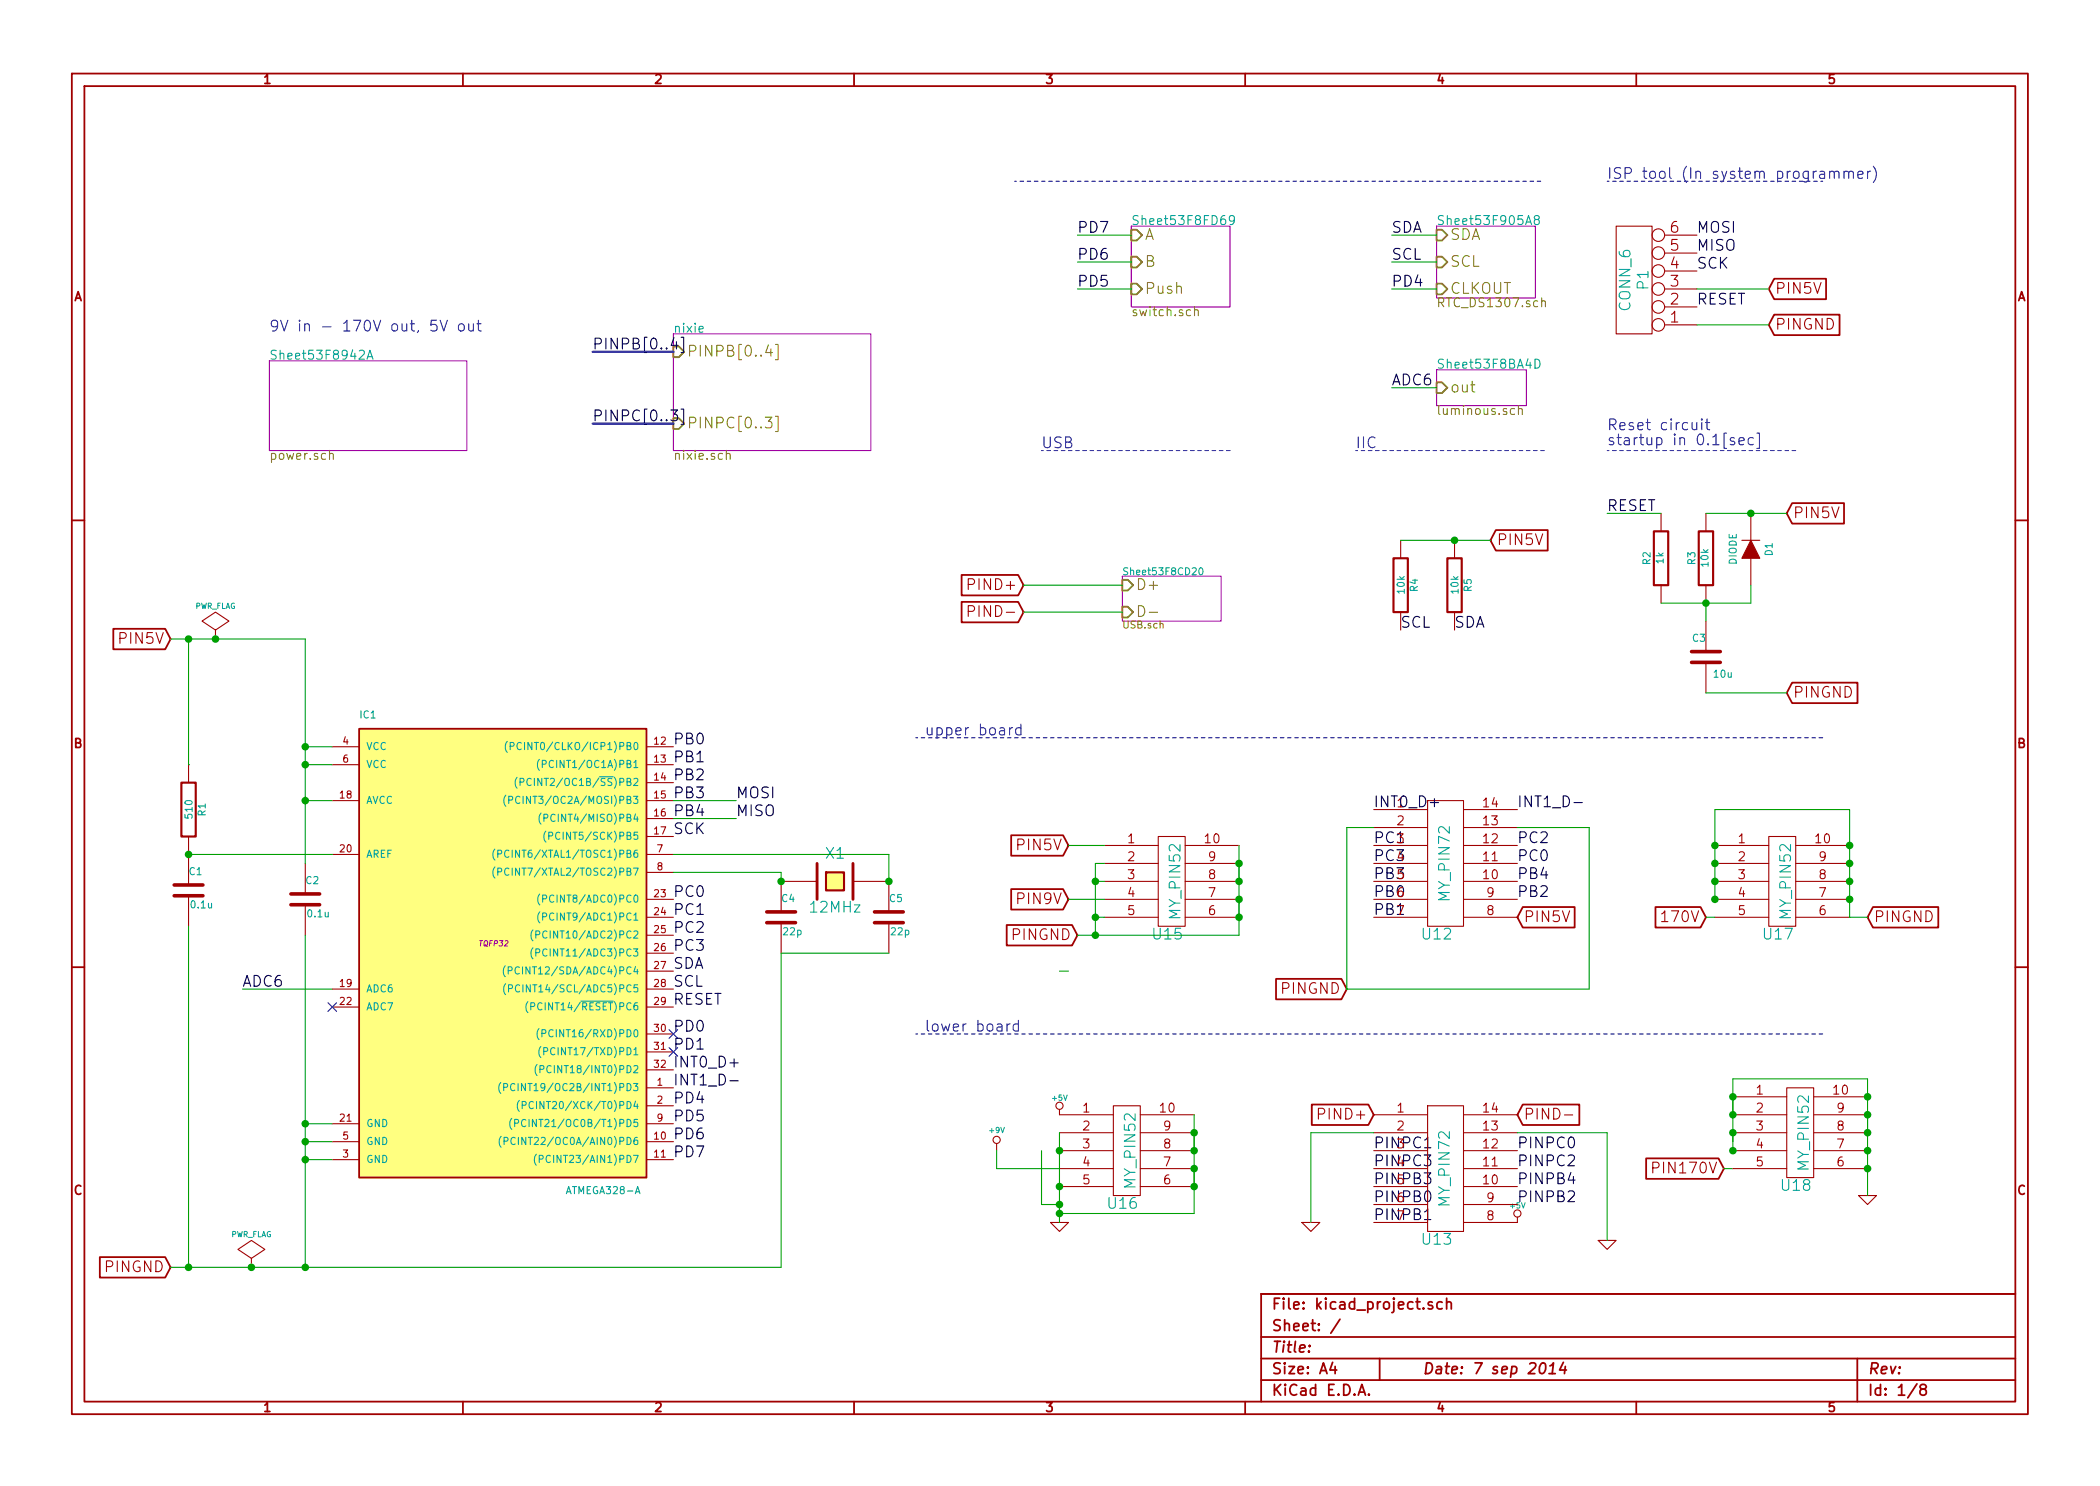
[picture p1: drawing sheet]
<svg xmlns="http://www.w3.org/2000/svg" width="297mm" height="210mm" viewBox="0 0 297 210" stroke-linecap="round" stroke-linejoin="round" font-family="sans-serif">
<g fill="none" stroke="#a00000" stroke-width=".25">
<path d="M10.2 10.4h276.6v189.7h-276.6zM11.9 12.2h273.2v186.1h-273.2zM65.5 10.4v1.8M120.8 10.4v1.8M176.1 10.4v1.8M231.4 10.4v1.8M251 39.4h7.3v2.9h-7.3l-.8-1.4zM251 44.5h9.2v2.9h-9.2l-.8-1.4zM10.2 73.6h1.7M211.6 75h7.3v2.9h-7.3l-.8-1.5zM253.5 71.2h7.3v2.9h-7.3l-.8-1.5zM285.1 73.6h1.7"/>
<path d="M16 89h7.4l.7 1.4-.7 1.5h-7.4zM136 85.2h8l.8 1.4-.8 1.5h-8zM136 81.4h8l.8 1.4-.8 1.4h-8zM253.5 96.6h9.2v2.9h-9.2l-.8-1.5zM50.8 103.1h40.6v63.5h-40.6zM143 118.2h7.4l.7 1.4-.7 1.5h-7.4zM10.2 136.8h1.7M142.4 130.9h9.2l.8 1.4-.8 1.5h-9.2zM143 125.8h7.4l.7 1.4-.7 1.5h-7.4zM180.5 138.5h9.2l.8 1.4-.8 1.5h-9.2zM215.4 128.3h7.3v2.9h-7.3l-.8-1.4zM234.2 128.3h6.3l.8 1.5-.8 1.4h-6.3z"/>
<path d="M264.9 128.3h9.3v2.9h-9.3l-.7-1.4zM285.1 136.8h1.7M185.5 156.3h8l.8 1.4-.8 1.5h-8zM215.4 156.3h8v2.9h-8l-.8-1.5zM14.1 177.9h9.3l.7 1.4-.7 1.5h-9.3zM232.8 163.9h10.3l.7 1.4-.7 1.5h-10.3zM65.5 198.3v1.8M120.8 198.3v1.8M176.1 198.3v1.8M178.4 189.2h106.7M178.4 195.3h106.7M178.4 192.2h106.7"/>
<path d="M185.2 190.4h.1l-.1 .1v-.1v.1M188.5 192.8l-.4 1h1M188.8 193.3v1.1M189.5 186.7l-1.3 1.9M192.1 197.4l.5-1.5 .5 1.5M192.3 197h.7M193.6 197.3h.1l-.1 .1-.1-.1h.1v.1M195.1 192.2v3.1M202.6 184.3l-.4-.1-.2 .2 .1 .2 .5 .2 .1 .1-.1 .2-.1 .1-.5-.1M204 184.3a.48 .48 0 0 0-.7 0v.6a.48 .48 0 0 0 .7 .2M204.6 184.3a.38 .38 0 0 1 .7 .1v.8M204.6 183.7v1.5"/>
<path d="M218 193a.35 .35 0 0 1 .4-.2 .35 .35 0 0 1 .2 .3 .87 .87 0 0 1-.6 1.3l-.1-.1a1.14 1.14 0 0 1 .1-1.3zM219.1 194.4h.9M219.2 193.3l.5-.5-.1 1.6M221.1 192.8l-.5 1h1M221.4 193.3l-.1 1.1M231.4 198.3v1.8M262.7 192.2v6.1M271.1 195.8l-1.3 2M271.9 196.5l-.3-.2 .1-.3a.48 .48 0 0 1 .7 0l.1 .3a.47 .47 0 0 1-.6 .2l-.3 .3v.3a.48 .48 0 0 0 .4 .3 .48 .48 0 0 0 .5-.3v-.3l-.3-.3M285.1 183.1h-106.7v15.2"/>
</g>
<path d="M160 32h14v11.4h-14zM203.2 32h14v10.2h-14zM38.1 51h27.9v12.7h-27.9zM95.2 47.2h28v16.5h-28zM203.2 52.3h12.7v5.1h-12.7zM158.7 81.5h14v6.4h-14z" fill="none" stroke="#a000a0" stroke-width=".15"/>
<g fill="none" stroke="#00a0a0" stroke-width=".15">
<path d="M174.6 31.1l-.2 .2-.4-.1-.1-.1 .1-.5 .4-.1 .1 .1a1.1 1.1 0 0 1-.1 1.1l-.4 .1M215.8 31.8l.4-1.3 .4 1.3M217.2 31.1l-.1-.2v-.3l.1-.1h.3l.2 .1v.3l-.6 .2-.1 .2v.2l.2 .3h.3l.2-.3v-.3l-.2-.1M50.8 49.7l.2-.2h.3l.2 .2v.2v.2l-.8 .7h.8M51.9 50.8l.4-1.3 .5 1.3M52 50.5h.6M98.9 46.6l.6-.1-.1-.3h-.3l-.2 .1v.7h.5M217.1 50.8a.66 .66 0 0 1 .7 .5 .66 .66 0 0 1-.4 .8h-.3zM169.7 80.4l.1-.1a.53 .53 0 0 1 .4 .5 .53 .53 0 0 1-.4 .5l-.1-.1-.1-.3zM71.6 112.5a1.2 1.2 0 0 0 0 1.6M71.8 104.9a1.2 1.2 0 0 0 0 1.5M72 113.2h.4l.1-.2-.1-.3h-.4v1"/>
<path d="M72.2 105.6l.4-.1 .1-.1-.1-.3-.4-.1v1.1M73.2 110a1.2 1.2 0 0 0 0 1.5M73.5 112.8a.4 .4 0 0 0-.5 0 .4 .4 0 0 0-.1 .5 .37 .37 0 0 0 .2 .3 .37 .37 0 0 0 .4 0M73.6 110.7l.4-.1 .1-.1-.1-.3-.4-.1v1M73.7 105.2a.4 .4 0 0 0-.5-.1 .4 .4 0 0 0-.1 .5 .37 .37 0 0 0 .2 .4 .37 .37 0 0 0 .4 0M75.1 110.2a.4 .4 0 0 0-.5 0 .4 .4 0 0 0-.1 .5 .37 .37 0 0 0 .2 .4 .37 .37 0 0 0 .4-.1M76.3 107.4a1.2 1.2 0 0 0 0 1.6M76.5 115.1a1.2 1.2 0 0 0 0 1.5M76.7 108.1h.5l.1-.2-.1-.3h-.5v1M76.9 115.7h.5l.1-.1-.1-.3-.5-.1v1M77.2 117.6a1.2 1.2 0 0 0 0 1.5M77.6 118.3l.5-.1 .1-.1-.1-.3-.5-.1v1.1"/>
<path d="M70 120.1a1.2 1.2 0 0 0 0 1.6M70 122.7a1.2 1.2 0 0 0 0 1.5M70.4 120.8h.5l.1-.2-.1-.3h-.5v1M70.4 123.4l.5-.1 .1-.1-.1-.3-.5-.1v1M71.5 136.6a1.2 1.2 0 0 0 0 1.6M71.5 139.2a1.2 1.2 0 0 0 0 1.5M71.9 137.3h.5v-.1v-.4h-.5v1M71.9 139.9l.5-.1 .1-.1-.1-.3-.5-.1v1.1M73.5 136.9a.4 .4 0 0 0-.5 0 .4 .4 0 0 0-.2 .5 .37 .37 0 0 0 .2 .4 .37 .37 0 0 0 .5-.1M73.5 139.4a.4 .4 0 0 0-.5 0 .4 .4 0 0 0-.1 .5 .37 .37 0 0 0 .2 .4 .37 .37 0 0 0 .4 0M75.4 131.6a1.2 1.2 0 0 0 0 1.5M75.4 134.1a1.2 1.2 0 0 0 0 1.6"/>
<path d="M75.8 132.3l.5-.1 .1-.1-.1-.3-.5-.1v1M75.8 134.8l.5-.1 .1-.1-.1-.3h-.5v1M76.4 126.5a1.2 1.2 0 0 0 0 1.5M76.4 129a1.2 1.2 0 0 0 0 1.6M76.8 127.2l.4-.1 .1-.1-.1-.3-.4-.1v1.1M76.8 129.7h.4l.1-.2-.1-.3h-.4v1M70.8 153.2a1.2 1.2 0 0 0 0 1.5M71.2 153.8h.5l.1-.1-.1-.3-.5-.1v1M72.4 158.2a1.2 1.2 0 0 0 0 1.6M72.8 158.9h.5l.1-.2-.1-.3h-.5v1M72.8 153.4a.4 .4 0 0 0-.5 0 .4 .4 0 0 0-.1 .5 .37 .37 0 0 0 .2 .4 .37 .37 0 0 0 .4-.1M73.5 155.7a1.2 1.2 0 0 0 0 1.5"/>
<path d="M73.9 156.4l.4-.1 .1-.1-.1-.3-.4-.1v1.1M74.4 158.5a.4 .4 0 0 0-.5 0 .4 .4 0 0 0-.1 .5 .37 .37 0 0 0 .1 .4 .37 .37 0 0 0 .5-.1M74.7 141.7a1.2 1.2 0 0 0 0 1.6M75.1 142.4h.5v-.2v-.3h-.5v1M75.4 156a.4 .4 0 0 0-.5-.1 .4 .4 0 0 0-.1 .5 .37 .37 0 0 0 .2 .4 .37 .37 0 0 0 .4 0M76 150.6a1.2 1.2 0 0 0 0 1.6M76.3 145.5a1.2 1.2 0 0 0 0 1.6M76.4 151.3h.5v-.2v-.3h-.5v1M76.5 148.1a1.2 1.2 0 0 0 0 1.5M76.7 146.2h.4l.1-.2-.1-.3h-.4v1M76.9 148.8l.5-.1 .1-.1-.1-.3-.5-.1v1M82.2 141.7h4.5"/>
<path d="M70.9 160.8a1.2 1.2 0 0 0 0 1.5M71.3 161.5l.5-.1 .1-.1-.1-.3-.5-.1v1M72.9 161a.4 .4 0 0 0-.5 0 .4 .4 0 0 0-.1 .5 .37 .37 0 0 0 .1 .4 .37 .37 0 0 0 .5-.1M75.9 163.3a1.2 1.2 0 0 0 0 1.6M76.3 164h.5v-.2v-.3h-.5v1"/>
</g>
<g fill="none" stroke="#808000" stroke-width=".15">
<path d="M108.3 59h.9l-.5 .6a.42 .42 0 0 1 .5 .3v.4l-.2 .2h-.5l-.2-.1M108.7 48.8l-.4 1.1h1M109 49.4v1M109.7 48.7h.4v2.2h-.4M109.7 58.9h.4v2.2h-.4M169 44v-.1a.31 .31 0 0 1 .5 .1v.7M169 43.4v1.3M214.2 57.9l-.3-.1-.3 .2 .1 .6h.5M214.8 57.9a.31 .31 0 0 1 .5 .1v.6M214.8 57.4v1.2M218.1 42.7v-.1a.31 .31 0 0 1 .5 .1v.7M218.1 42.1v1.3"/>
<path d="M46.6 64.3l.1-.1a.31 .31 0 0 1 .4 .1v.7M102.7 64.3l.1-.1a.31 .31 0 0 1 .5 .1v.7M102.7 63.7v1.3M161 85.7a.77 .77 0 0 1 .9 .8 .77 .77 0 0 1-.9 .7zM162.6 86.6h1.1M164.1 88.3a.23 .23 0 0 1 .4 .1v.5"/>
</g>
<path d="M160 32.5h.8l.7 .8-.7 .7h-.8zM160 36.3h.8l.7 .8-.7 .7h-.8zM203.2 32.5h.8l.7 .8-.7 .7h-.8zM203.2 36.3h.8l.7 .8-.7 .7h-.8zM95.2 49h.8l.8 .8-.8 .7h-.8zM95.2 59.2h.8l.8 .7-.8 .8h-.8zM160 40.1h.8l.7 .8-.7 .8h-.8zM203.2 54.1h.8l.7 .8-.7 .7h-.8zM203.2 40.1h.8l.7 .8-.7 .8h-.8zM158.7 82h.8l.8 .8-.8 .8h-.8zM158.7 85.8h.8l.8 .8-.8 .8h-.8z" fill="none" stroke="#808000" stroke-width=".25"/>
<g fill="#ffff80" stroke="#ffff80" stroke-width=".25">
<path d="M50.8 103.1h40.6v63.5h-40.6z"/>
<path d="M116.8 123.4h2.6v2.6h-2.6z"/>
</g>
<g fill="none" stroke="#a00000" stroke-width=".15">
<path d="M228.6 32h5.1v15.2h-5.1zM235.5 38.3h4.5M235.5 35.8h4.5M235.5 33.3h4.5M235.5 46h4.5M235.5 43.4h4.5M235.5 40.9h4.5M198.1 76.4v2.6M205.7 76.4v2.6M234.9 72.6v2.6M241.3 72.6v2.6M246.4 76.4h2.5"/>
<path d="M247.6 72.6v3.8M247.6 79v3.8M30.5 90.4h.1M30.5 89.1l1.9-1.2-1.9-1.3-1.9 1.3 1.9 1.2v1.3M137 86.5h.5a.42 .42 0 0 0 .4-.4 .42 .42 0 0 0-.4-.4h-.5v1.5M137 82.7h.5a.42 .42 0 0 0 .4-.4 .42 .42 0 0 0-.4-.4h-.5v1.5M234.9 82.8v2.5M241.3 82.8v2.5M241.3 87.9v4.3M241.3 93.7v4.3M26.7 108.2v2.5M26.7 118.4v6.8"/>
<path d="M47 105.7h3.8M47 108.2h3.8M47 113.3h3.8M91.4 105.7h3.8M91.4 108.2h3.8M91.4 110.7h3.8M91.4 113.3h3.8M91.4 115.8h3.8M91.4 118.4h3.8M156.2 119.6h7.6M163.8 118.4h3.8v12.7h-3.8zM167.6 119.6h7.7"/>
<path d="M194.3 119.6h7.6M194.3 114.5h7.6M194.3 117.1h7.6M201.9 113.3h5.1v17.8h-5.1zM207 119.6h7.6M207 114.5h7.6M207 117.1h7.6M242.6 119.6h7.6M250.2 118.4h3.8v12.7h-3.8zM254 119.6h7.6M26.7 126.7v4.4M43.2 122.2v4.3"/>
<path d="M43.2 128v4.3M47 120.9h3.8M47 139.9h3.8M91.4 120.9h3.8M91.4 123.4h3.8M91.4 127.2h3.8M91.4 129.8h3.8M91.4 132.3h3.8M91.4 134.9h3.8M91.4 137.4h3.8M91.4 139.9h3.8M110.5 130.6v4.3"/>
<path d="M115.6 124.7h-5.1v4.3M120.6 124.7h5.1v4.3M125.7 130.6v4.3M156.2 127.2h7.6M156.2 129.8h7.6M156.2 124.7h7.6M156.2 122.2h7.6M167.6 127.2h7.7M167.6 129.8h7.7M167.6 124.7h7.7M167.6 122.2h7.7M194.3 127.2h7.6"/>
<path d="M194.3 129.8h7.6M194.3 124.7h7.6M194.3 122.2h7.6M207 127.2h7.6M207 129.8h7.6M207 124.7h7.6M207 122.2h7.6M242.6 127.2h7.6M242.6 129.8h7.6M242.6 124.7h7.6M242.6 122.2h7.6M254 127.2h7.6"/>
<path d="M254 129.8h7.6M254 124.7h7.6M254 122.2h7.6M47 159h3.8M47 142.5h3.8M91.4 153.9h3.8M91.4 156.5h3.8M91.4 159h3.8M91.4 146.3h3.8M91.4 148.8h3.8M91.4 142.5h3.8M91.4 151.4h3.8"/>
<path d="M149.9 157v.7h7.6M157.5 156.5h3.8v12.7h-3.8zM161.3 157.7h7.6M186.5 157.6h.6a.42 .42 0 0 0 .3-.4 .42 .42 0 0 0-.3-.4h-.6v1.5M194.3 157.7h7.6M201.9 156.5h5.1v17.7h-5.1zM207 157.7h7.6M221.3 157.8h1.2M245.1 157.7h7.6M245.1 155.2h7.6M252.7 153.9h3.8v12.7h-3.8zM256.5 157.7h7.7"/>
<path d="M256.5 155.2h7.7M35.6 179.3h.1M35.6 178l1.9-1.2-1.9-1.3-1.9 1.3 1.9 1.2v1.3M47 164.1h3.8M47 161.5h3.8M91.4 164.1h3.8M91.4 161.5h3.8M141 161.8v1M148.6 173h2.5l-1.2 1.2zM149.9 160.3h7.6M149.9 162.8h7.6M149.9 165.3h7.6"/>
<path d="M149.9 167.9h7.6M161.3 160.3h7.6M161.3 162.8h7.6M161.3 165.3h7.6M161.3 167.9h7.6M184.1 173h2.6l-1.3 1.2zM194.3 160.3h7.6M194.3 162.8h7.6M194.3 165.3h7.6M194.3 167.9h7.6M194.3 170.4h7.6M194.3 173h7.6"/>
<path d="M207 160.3h7.6M207 162.8h7.6M207 165.3h7.6M207 167.9h7.6M207 170.4h7.6M214.6 172.2v.8h-7.6M226.1 175.5h2.5l-1.3 1.3zM233.8 165.2h.6a.42 .42 0 0 0 .3-.4 .42 .42 0 0 0-.3-.4h-.6v1.6M245.1 160.3h7.6M245.1 162.8h7.6M245.1 165.3h7.6M256.5 160.3h7.7"/>
<path d="M256.5 162.8h7.7M256.5 165.3h7.7M262.9 169.2h2.5l-1.2 1.2z"/>
<circle cx="234.6" cy="35.8" r=".89"/>
<circle cx="234.6" cy="33.3" r=".89"/>
<circle cx="234.6" cy="38.3" r=".89"/>
<circle cx="234.6" cy="43.4" r=".89"/>
<circle cx="234.6" cy="40.9" r=".89"/>
<circle cx="234.6" cy="46" r=".89"/>
<circle cx="149.9" cy="156.5" r=".51"/>
<circle cx="141" cy="161.3" r=".51"/>
<circle cx="214.6" cy="171.7" r=".51"/>
</g>
<path d="M197.1 79h2v7.6h-2zM204.7 79h2.1v7.6h-2.1zM233.9 75.2h2.1v7.6h-2.1zM240.3 75.2h2v7.6h-2zM25.7 110.7h2v7.7h-2zM116.8 123.4h2.6v2.6h-2.6z" fill="none" stroke="#a00000" stroke-width=".3"/>
<path d="M239.3 93.7h4M239.3 92.2h4M24.6 126.7h4.1M24.6 125.2h4.1M41.1 128h4.1M41.1 126.5h4.1M108.5 130.6h4M108.5 129h4M123.7 130.6h4.1M123.7 129h4.1" fill="none" stroke="#a00000" stroke-width=".51"/>
<path d="M46.4 141.9l1.2 1.2M47.6 141.9l-1.2 1.2M94.6 145.7l1.3 1.2M94.6 148.2l1.3 1.2M95.9 145.7l-1.3 1.2M95.9 148.2l-1.3 1.2" fill="none" stroke="#0000c0" stroke-width=".15"/>
<path d="M115.6 122.2v5M120.6 122.2v5" fill="none" stroke="#a00000" stroke-width=".41"/>
<path d="M247.6 76.4l1.3 2.6h-2.5z" fill="#a00000" stroke="#a00000" stroke-width=".15"/>
<path d="M94.9 58h.9l-.5 .6a.42 .42 0 0 1 .5 .3v.4l-.1 .2h-.6l-.2-.1M95.3 47.8l-.4 1.1h1M95.7 48.4v1M96.3 57.9h.4v2.1h-.4M96.3 47.7h.4v2.2h-.4M222.6 113.6h1.2M103.3 152.9h1.1M201.5 172.6h.9M201.5 162.4h.9" fill="none" stroke="#000" stroke-width=".15"/>
<g fill="none" stroke="#00f" stroke-width=".15">
<path d="M258.8 24.4a.38 .38 0 0 1 .7 .1v.7M258.8 24.2v1M259.5 24.5a.35 .35 0 0 1 .3-.3 .35 .35 0 0 1 .3 .3v.7M260.8 24.4a.38 .38 0 0 1 .7 .1v.7M260.8 24.2v1M261.5 24.5a.35 .35 0 0 1 .3-.3 .35 .35 0 0 1 .4 .3v.7M262.8 24.7l.7-.1-.1-.3-.4-.1-.2 .3 .1 .7h.1h.4M264.2 24.2v1M264.6 24.2l-.3 .1-.1 .2M265 23.5a1.75 1.75 0 0 1 0 2.3M61.7 45.3h-.7l-.1 .7 .3-.1 .5 .1 .1 .2-.1 .5a.62 .62 0 0 1-.8 0M62.3 45.3l.5 1.5 .5-1.5"/>
<path d="M64.9 46a.42 .42 0 0 1 .4-.2 .42 .42 0 0 1 .4 .3v.5a.43 .43 0 0 1-.4 .2 .43 .43 0 0 1-.5-.2zM66.3 45.8v.8a.39 .39 0 0 0 .7 .1M67 45.8v1M67.5 45.8h.5M67.7 45.3v1.3v.2h.3M239.3 59.8v.8a.39 .39 0 0 0 .7 .1M240 59.8v1M240.7 59.3l-.1 .1h.1h.1l-.1-.1v.1M240.7 59.8v1M241.2 59.8h.6M241.5 59.3v1.3v.1l.3 .1M245.3 62l-.3-.1-.3 .2 .1 .3 .5 .1 .1 .2-.1 .2h-.1h-.5"/>
<path d="M246 62.4l.7-.1-.1-.3-.4-.1-.2 .2v.8h.2h.4M248 62a.48 .48 0 0 0-.7 .1v.6a.48 .48 0 0 0 .7 .2M248.5 61.3h.4v2.1h-.4M143.2 103h-.2l-.2 .3M144.4 103a.48 .48 0 0 0-.7 .1v.6a.48 .48 0 0 0 .7 .2M144.4 102.5v1.5M142.9 144.9l-.3 .1-.2 .2M144 145a.48 .48 0 0 0-.6 0l-.1 .6a.48 .48 0 0 0 .7 .2M144 144.4v1.5"/>
</g>
<g fill="#00a000" stroke="#00a000" stroke-width=".25">
<circle cx="43.2" cy="159" r=".41"/>
<circle cx="43.2" cy="113.3" r=".41"/>
<circle cx="43.2" cy="108.2" r=".41"/>
<circle cx="43.2" cy="105.7" r=".41"/>
<circle cx="26.7" cy="120.9" r=".41"/>
<circle cx="43.2" cy="164.1" r=".41"/>
<circle cx="43.2" cy="161.5" r=".41"/>
<circle cx="241.3" cy="85.3" r=".41"/>
<circle cx="110.5" cy="124.7" r=".41"/>
<circle cx="125.7" cy="124.7" r=".41"/>
<circle cx="43.2" cy="179.3" r=".41"/>
<circle cx="26.7" cy="179.3" r=".41"/>
<circle cx="26.7" cy="90.4" r=".41"/>
<circle cx="30.5" cy="90.4" r=".41"/>
<circle cx="35.6" cy="179.3" r=".41"/>
<circle cx="247.6" cy="72.6" r=".41"/>
<circle cx="205.7" cy="76.4" r=".41"/>
<circle cx="149.9" cy="171.7" r=".41"/>
<circle cx="149.9" cy="170.4" r=".41"/>
<circle cx="154.9" cy="132.3" r=".41"/>
<circle cx="154.9" cy="129.8" r=".41"/>
<circle cx="154.9" cy="124.7" r=".41"/>
<circle cx="242.6" cy="119.6" r=".41"/>
<circle cx="261.6" cy="119.6" r=".41"/>
<circle cx="261.6" cy="122.2" r=".41"/>
<circle cx="261.6" cy="124.7" r=".41"/>
<circle cx="261.6" cy="127.2" r=".41"/>
<circle cx="242.6" cy="127.2" r=".41"/>
<circle cx="242.6" cy="124.7" r=".41"/>
<circle cx="242.6" cy="122.2" r=".41"/>
<circle cx="175.3" cy="127.2" r=".41"/>
<circle cx="175.3" cy="129.8" r=".41"/>
<circle cx="175.3" cy="122.2" r=".41"/>
<circle cx="175.3" cy="124.7" r=".41"/>
<circle cx="168.9" cy="165.3" r=".41"/>
<circle cx="168.9" cy="167.9" r=".41"/>
<circle cx="168.9" cy="160.3" r=".41"/>
<circle cx="168.9" cy="162.8" r=".41"/>
<circle cx="149.9" cy="162.8" r=".41"/>
<circle cx="264.2" cy="165.3" r=".41"/>
<circle cx="245.1" cy="162.8" r=".41"/>
<circle cx="264.2" cy="155.2" r=".41"/>
<circle cx="264.2" cy="157.7" r=".41"/>
<circle cx="264.2" cy="160.3" r=".41"/>
<circle cx="264.2" cy="162.8" r=".41"/>
<circle cx="245.1" cy="157.7" r=".41"/>
<circle cx="245.1" cy="155.2" r=".41"/>
<circle cx="245.1" cy="160.3" r=".41"/>
<circle cx="149.9" cy="167.9" r=".41"/>
</g>
<g fill="none" stroke="#00a000" stroke-width=".15">
<path d="M152.4 33.3h7.6M152.4 37.1h7.6M196.8 33.3h6.4M196.8 37.1h6.4M152.4 40.9h7.6M196.8 40.9h6.4M196.8 54.9h6.4M240 40.9h10.2M240 46h10.2M198.1 76.4h12.7M227.3 72.6h7.6M241.3 72.6h11.4"/>
<path d="M24.1 90.4h19.1v31.8M26.7 90.4v17.8M144.8 82.8h13.9M144.8 86.6h13.9M241.3 85.3v2.6M241.3 98h11.4M247.6 82.8v2.5h-12.7M26.7 108.2h.1M43.2 113.3h3.8M43.2 108.2h3.8M43.2 105.7h3.8M95.2 115.8h8.9"/>
<path d="M95.2 113.3h8.9M151.1 119.6h5.1M175.3 119.6v12.7h-22.9M194.3 117.1h-3.8v22.8h34.3v-22.8h-10.2M26.7 120.9h20.3M26.7 131.1v48.2M34.3 139.9h12.7M43.2 132.3v47M95.2 120.9h30.5v3.8M95.2 123.4h15.3v1.3M125.7 134.9h-15.2v44.4h-86.4M149.9 137.4h1.2"/>
<path d="M151.1 127.2h5.1M154.9 129.8h1.3M154.9 124.7h1.3M156.2 122.2h-1.3v10.1M241.3 129.8h1.3M242.6 127.2v-12.7h19v15.3h2.6M43.2 159h3.8M168.9 157.7v14h-19M43.2 164.1h3.8M43.2 161.5h3.8M141 162.8v2.5h8.9M147.3 162.8v7.6h2.6"/>
<path d="M149.9 160.3v12.7M194.3 160.3h-8.9v12.7M214.6 160.3h12.7v15.2M243.8 165.3h1.3M245.1 162.8v-10.2h19.1v16.6"/>
</g>
<path d="M83.8 49.8h11.4M83.8 59.9h11.4" fill="none" stroke="#0000c0" stroke-width=".3"/>
<path d="M143.5 25.6h74.9M227.3 25.6h30.5M147.3 63.7h26.7M191.8 63.7h26.6M227.3 63.7h26.7M129.5 104.4h128.3M129.5 146.3h128.3" fill="none" stroke="#00f" stroke-width=".15" stroke-dasharray=".5" stroke-dashoffset=".3"/>
<g font-size="2.1" fill="#00f">
<text x="227.3" y="25.4">ISP tool (In system programmer)</text>
<text x="38.1" y="47">9V in - 170V out, 5V out</text>
<text x="147.3" y="63.5">USB</text>
<text x="191.8" y="63.5">IIC</text>
<text x="227.3" y="61">Reset circuit</text>
<text x="227.3" y="63.1">startup in 0.1[sec]</text>
<text x="130.8" y="104.1">upper board</text>
<text x="130.8" y="146">lower board</text>
</g>
<g font-size="2.1">
<text x="152.4" y="33">PD7</text>
<text x="196.8" y="33">SDA</text>
<text x="240" y="35.6">MISO</text>
<text x="240" y="33">MOSI</text>
<text x="152.4" y="40.6">PD5</text>
<text x="152.4" y="36.8">PD6</text>
<text x="196.8" y="36.8">SCL</text>
<text x="196.8" y="40.6">PD4</text>
<text x="240" y="38.1">SCK</text>
<text x="240" y="43.2">RESET</text>
<text x="83.8" y="49.5">PINPB[0..4]</text>
<text x="83.8" y="59.7">PINPC[0..3]</text>
<text x="196.8" y="54.6">ADC6</text>
<text x="227.3" y="72.4">RESET</text>
<text x="198.1" y="88.9">SCL</text>
<text x="205.7" y="88.9">SDA</text>
<text x="95.2" y="107.9">PB1</text>
<text x="95.2" y="105.4">PB0</text>
<text x="95.2" y="113">PB3</text>
<text x="95.2" y="110.5">PB2</text>
<text x="104.1" y="113">MOSI</text>
<text x="95.2" y="118.1">SCK</text>
<text x="95.2" y="115.6">PB4</text>
<text x="104.1" y="115.6">MISO</text>
<text x="194.3" y="119.4">PC1</text>
<text x="194.3" y="114.3">INT0_D+</text>
<text x="214.6" y="119.4">PC2</text>
<text x="214.6" y="114.3">INT1_D-</text>
<text x="194.3" y="124.5">PB3</text>
<text x="194.3" y="121.9">PC3</text>
<text x="214.6" y="124.5">PB4</text>
<text x="214.6" y="121.9">PC0</text>
<text x="95.2" y="129.5">PC1</text>
<text x="95.2" y="127">PC0</text>
<text x="194.3" y="129.5">PB1</text>
<text x="194.3" y="127">PB0</text>
<text x="214.6" y="127">PB2</text>
<text x="95.2" y="137.2">SDA</text>
<text x="95.2" y="134.6">PC3</text>
<text x="95.2" y="132.1">PC2</text>
<text x="34.3" y="139.7">ADC6</text>
<text x="95.2" y="142.2">RESET</text>
<text x="95.2" y="139.7">SCL</text>
<text x="95.2" y="146">PD0</text>
<text x="95.2" y="148.6">PD1</text>
<text x="95.2" y="151.1">INT0_D+</text>
<text x="95.2" y="153.7">INT1_D-</text>
<text x="95.2" y="156.2">PD4</text>
<text x="95.2" y="158.7">PD5</text>
<text x="95.2" y="161.3">PD6</text>
<text x="95.2" y="163.8">PD7</text>
<text x="194.3" y="167.6">PINPB3</text>
<text x="194.3" y="162.6">PINPC1</text>
<text x="194.3" y="165.1">PINPC3</text>
<text x="214.6" y="167.6">PINPB4</text>
<text x="214.6" y="162.6">PINPC0</text>
<text x="214.6" y="165.1">PINPC2</text>
<text x="194.3" y="172.7">PINPB1</text>
<text x="194.3" y="170.2">PINPB0</text>
<text x="214.6" y="170.2">PINPB2</text>
</g>
<g font-size="2.1" fill="#808000">
<text x="162" y="34">A</text>
<text x="205.1" y="34">SDA</text>
<text x="162" y="37.8">B</text>
<text x="162" y="41.7">Push</text>
<text x="205.1" y="41.7">CLKOUT</text>
<text x="205.1" y="37.8">SCL</text>
<text x="97.2" y="50.5">PINPB[0..4]</text>
<text x="205.1" y="55.6">out</text>
<text x="97.2" y="60.7">PINPC[0..3]</text>
<text x="160.7" y="83.6">D+</text>
</g>
<g font-size="2.1" fill="#a00000">
<text x="236.3" y="35.6">5</text>
<text x="236.3" y="33">6</text>
<text x="236.3" y="40.6">3</text>
<text x="236.3" y="38.1">4</text>
<text x="251.1" y="41.7">PIN5V</text>
<text x="236.3" y="45.7">1</text>
<text x="236.3" y="43.2">2</text>
<text x="251.1" y="46.7">PINGND</text>
<text x="211.7" y="77.2">PIN5V</text>
<text x="253.6" y="73.4">PIN5V</text>
<text x="137.6" y="83.6">PIND+</text>
<text x="138.1" y="87.4">PIND-</text>
<text x="17.1" y="91.2">PIN5V</text>
<text x="253.6" y="98.8">PINGND</text>
<text x="144.1" y="120.4">PIN5V</text>
<text x="144.1" y="128">PIN9V</text>
<text x="215.5" y="130.6">PIN5V</text>
<text x="235.4" y="130.6">170V</text>
<text x="265.1" y="130.6">PINGND</text>
<text x="143.2" y="133.1">PINGND</text>
<text x="181.3" y="140.7">PINGND</text>
<text x="187.1" y="158.5">PIND+</text>
<text x="215.5" y="158.5">PIND-</text>
<text x="234.4" y="166.1">PIN170V</text>
<text x="15" y="180.1">PINGND</text>
<text x="179.9" y="185.4">File: kicad_project.sch</text>
<text x="179.9" y="191.5">Title:</text>
<text x="179.9" y="188.4">Sheet: /</text>
<text x="179.9" y="197.6">KiCad E.D.A.</text>
<text x="179.9" y="194.5">Size: A4</text>
<text x="201.2" y="194.5">Date: 7 sep 2014</text>
<text x="264.2" y="194.5">Rev:</text>
<text x="264.2" y="197.6">Id: 1/8</text>
</g>
<g font-size="2.1" fill="#00a0a0">
<text x="233.2" y="40.9" transform="rotate(-90 233.2 40.9)">P1</text>
<text x="230.7" y="43.9" transform="rotate(-90 230.7 43.9)">CONN_6</text>
<text x="116.8" y="121.6">X1</text>
<text x="114.8" y="129.2">12MHz</text>
<text x="167.1" y="129.8" transform="rotate(-90 167.1 129.8)">MY_PIN52</text>
<text x="205.2" y="127.3" transform="rotate(-90 205.2 127.3)">MY_PIN72</text>
<text x="253.4" y="129.8" transform="rotate(-90 253.4 129.8)">MY_PIN52</text>
<text x="163.2" y="133">U15</text>
<text x="201.3" y="133">U12</text>
<text x="249.5" y="133">U17</text>
<text x="160.7" y="167.9" transform="rotate(-90 160.7 167.9)">MY_PIN52</text>
<text x="256" y="165.4" transform="rotate(-90 256 165.4)">MY_PIN52</text>
<text x="156.8" y="171.1">U16</text>
<text x="205.2" y="170.5" transform="rotate(-90 205.2 170.5)">MY_PIN72</text>
<text x="252.1" y="168.6">U18</text>
<text x="201.3" y="176.2">U13</text>
</g>
<g font-size="1.8" fill="#a00000">
<text x="37.3" y="11.9">1</text>
<text x="92.7" y="11.9">2</text>
<text x="148" y="11.9">3</text>
<text x="203.3" y="11.9">4</text>
<text x="258.6" y="11.9">5</text>
<text x="10.4" y="42.7">A</text>
<text x="285.3" y="42.7">A</text>
<text x="10.4" y="105.9">B</text>
<text x="285.3" y="105.9">B</text>
<text x="159.5" y="119.4">1</text>
<text x="170.5" y="119.4">10</text>
<text x="197.6" y="116.8">2</text>
<text x="197.6" y="119.4">3</text>
<text x="209.9" y="119.4">12</text>
<text x="209.9" y="116.8">13</text>
<text x="209.9" y="114.3">14</text>
<text x="245.9" y="119.4">1</text>
<text x="256.8" y="119.4">10</text>
<text x="159.5" y="121.9">2</text>
<text x="159.5" y="124.5">3</text>
<text x="171" y="124.5">8</text>
<text x="171" y="121.9">9</text>
<text x="197.6" y="121.9">4</text>
<text x="197.6" y="124.5">5</text>
<text x="209.9" y="124.5">10</text>
<text x="209.9" y="121.9">11</text>
<text x="245.9" y="121.9">2</text>
<text x="245.9" y="124.5">3</text>
<text x="257.3" y="124.5">8</text>
<text x="257.3" y="121.9">9</text>
<text x="159.5" y="127">4</text>
<text x="159.5" y="129.5">5</text>
<text x="171" y="129.5">6</text>
<text x="171" y="127">7</text>
<text x="197.6" y="127">6</text>
<text x="197.6" y="129.5">7</text>
<text x="210.3" y="129.5">8</text>
<text x="210.3" y="127">9</text>
<text x="245.9" y="127">4</text>
<text x="245.9" y="129.5">5</text>
<text x="257.3" y="129.5">6</text>
<text x="257.3" y="127">7</text>
<text x="248.4" y="154.9">1</text>
<text x="259.4" y="154.9">10</text>
<text x="153.2" y="157.5">1</text>
<text x="153.2" y="160">2</text>
<text x="164.1" y="157.5">10</text>
<text x="164.6" y="160">9</text>
<text x="197.6" y="157.5">1</text>
<text x="197.6" y="160">2</text>
<text x="209.9" y="160">13</text>
<text x="209.9" y="157.5">14</text>
<text x="248.4" y="157.5">2</text>
<text x="248.4" y="160">3</text>
<text x="259.9" y="160">8</text>
<text x="259.9" y="157.5">9</text>
<text x="153.2" y="162.6">3</text>
<text x="153.2" y="165.1">4</text>
<text x="153.2" y="167.6">5</text>
<text x="164.6" y="167.6">6</text>
<text x="164.6" y="165.1">7</text>
<text x="164.6" y="162.6">8</text>
<text x="197.6" y="162.6">3</text>
<text x="197.6" y="165.1">4</text>
<text x="197.6" y="167.6">5</text>
<text x="209.9" y="167.6">10</text>
<text x="209.9" y="165.1">11</text>
<text x="209.9" y="162.6">12</text>
<text x="248.4" y="162.6">4</text>
<text x="248.4" y="165.1">5</text>
<text x="259.9" y="165.1">6</text>
<text x="259.9" y="162.6">7</text>
<text x="10.4" y="169.1">C</text>
<text x="197.6" y="170.2">6</text>
<text x="197.6" y="172.7">7</text>
<text x="210.3" y="172.7">8</text>
<text x="210.3" y="170.2">9</text>
<text x="285.3" y="169.1">C</text>
<text x="37.3" y="199.8">1</text>
<text x="92.7" y="199.8">2</text>
<text x="148" y="199.8">3</text>
<text x="203.3" y="199.8">4</text>
<text x="258.6" y="199.8">5</text>
</g>
<g font-size="1.8" fill="#00a0a0">
<text x="160" y="31.9">Sheet53F8FD69</text>
<text x="203.2" y="31.9">Sheet53F905A8</text>
<text x="95.2" y="47.1">nixie</text>
<text x="38.1" y="50.9">Sheet53F8942A</text>
<text x="203.2" y="52.2">Sheet53F8BA4D</text>
</g>
<g font-size="1.8" fill="#808000">
<text x="160" y="44.8">switch.sch</text>
<text x="203.2" y="43.5">RTC_DS1307.sch</text>
<text x="203.2" y="58.8">luminous.sch</text>
<text x="38.1" y="65.1">power.sch</text>
<text x="95.2" y="65.1">nixie.sch</text>
</g>
<text font-size="1.8" x="197.6" y="114.3">1</text>
<g font-size="1.4" fill="#00a0a0">
<text x="158.7" y="81.4">Sheet53F8CD20</text>
<text x="198.7" y="83.9" transform="rotate(-90 198.7 83.9)">10k</text>
<text x="200.6" y="83.7" transform="rotate(-90 200.6 83.7)">R4</text>
<text x="206.3" y="83.9" transform="rotate(-90 206.3 83.9)">10k</text>
<text x="208.2" y="83.7" transform="rotate(-90 208.2 83.7)">R5</text>
<text x="233.5" y="79.9" transform="rotate(-90 233.5 79.9)">R2</text>
<text x="235.4" y="79.8" transform="rotate(-90 235.4 79.8)">1k</text>
<text x="239.9" y="79.9" transform="rotate(-90 239.9 79.9)">R3</text>
<text x="241.7" y="80.1" transform="rotate(-90 241.7 80.1)">10k</text>
<text x="245.7" y="79.9" transform="rotate(-90 245.7 79.9)">DIODE</text>
<text x="250.8" y="78.6" transform="rotate(-90 250.8 78.6)">D1</text>
<text x="239.4" y="90.9">C3</text>
<text x="242.5" y="95.9">10u</text>
<text x="50.9" y="101.7">IC1</text>
<text x="51.8" y="106.2">VCC</text>
<text x="73.8" y="106.2">(PCINT0/CLKO/ICP1)PB0</text>
<text x="51.8" y="108.7">VCC</text>
<text x="51.8" y="113.8">AVCC</text>
<text x="73.4" y="113.8">(PCINT3/OC2A/MOSI)PB3</text>
<text x="75.1" y="111.2">(PCINT2/OC1B/SS)PB2</text>
<text x="77.4" y="108.7">(PCINT1/OC1A)PB1</text>
<text x="27.3" y="115.7" transform="rotate(-90 27.3 115.7)">510</text>
<text x="29.1" y="115.4" transform="rotate(-90 29.1 115.4)">R1</text>
<text x="77.7" y="116.3">(PCINT4/MISO)PB4</text>
<text x="78.3" y="118.9">(PCINT5/SCK)PB5</text>
<text x="26.8" y="123.9">C1</text>
<text x="43.3" y="125.1">C2</text>
<text x="51.8" y="121.4">AREF</text>
<text x="71.7" y="121.4">(PCINT6/XTAL1/TOSC1)PB6</text>
<text x="71.7" y="123.9">(PCINT7/XTAL2/TOSC2)PB7</text>
<text x="27.1" y="128.6">0.1u</text>
<text x="43.6" y="129.8">0.1u</text>
<text x="77.4" y="127.8">(PCINT8/ADC0)PC0</text>
<text x="77.4" y="130.3">(PCINT9/ADC1)PC1</text>
<text x="110.6" y="127.7">C4</text>
<text x="125.8" y="127.7">C5</text>
<text x="73.3" y="137.9">(PCINT12/SDA/ADC4)PC4</text>
<text x="76.7" y="132.8">(PCINT10/ADC2)PC2</text>
<text x="76.7" y="135.4">(PCINT11/ADC3)PC3</text>
<text x="110.8" y="132.4">22p</text>
<text x="126.1" y="132.4">22p</text>
<text x="51.8" y="143">ADC7</text>
<text x="51.8" y="140.5">ADC6</text>
<text x="73.4" y="140.5">(PCINT14/SCL/ADC5)PC5</text>
<text x="75.8" y="143">(PCINT14/RESET)PC6</text>
<text x="77.5" y="146.8">(PCINT16/RXD)PD0</text>
<text x="77.7" y="149.3">(PCINT17/TXD)PD1</text>
<text x="73.1" y="154.4">(PCINT19/OC2B/INT1)PD3</text>
<text x="77.4" y="151.9">(PCINT18/INT0)PD2</text>
<text x="51.8" y="159.5">GND</text>
<text x="74.5" y="159.5">(PCINT21/OC0B/T1)PD5</text>
<text x="75.5" y="157">(PCINT20/XCK/T0)PD4</text>
<text x="51.8" y="164.6">GND</text>
<text x="51.8" y="162">GND</text>
<text x="73" y="162">(PCINT22/OC0A/AIN0)PD6</text>
<text x="77.3" y="164.6">(PCINT23/AIN1)PD7</text>
<text x="80.3" y="169">ATMEGA328-A</text>
</g>
<text font-size="1.4" fill="#808000" x="158.7" y="89">USB.sch</text>
<g font-size="1.4" fill="#a00000">
<text x="48.5" y="105.4">4</text>
<text x="48.5" y="107.9">6</text>
<text x="92.6" y="105.4">12</text>
<text x="92.6" y="107.9">13</text>
<text x="48.1" y="113">18</text>
<text x="92.6" y="110.5">14</text>
<text x="92.6" y="113">15</text>
<text x="92.6" y="115.6">16</text>
<text x="92.6" y="118.1">17</text>
<text x="48.1" y="120.6">20</text>
<text x="93" y="120.6">7</text>
<text x="93" y="123.2">8</text>
<text x="92.6" y="127">23</text>
<text x="92.6" y="129.5">24</text>
<text x="92.6" y="132.1">25</text>
<text x="92.6" y="134.6">26</text>
<text x="92.6" y="137.2">27</text>
<text x="48.1" y="142.2">22</text>
<text x="48.1" y="139.7">19</text>
<text x="92.6" y="139.7">28</text>
<text x="92.6" y="142.2">29</text>
<text x="92.6" y="146">30</text>
<text x="92.6" y="148.6">31</text>
<text x="92.6" y="151.1">32</text>
<text x="93" y="153.7">1</text>
<text x="48.1" y="158.7">21</text>
<text x="48.5" y="161.3">5</text>
<text x="92.6" y="161.3">10</text>
<text x="93" y="156.2">2</text>
<text x="93" y="158.7">9</text>
<text x="48.5" y="163.8">3</text>
<text x="92.6" y="163.8">11</text>
</g>
<g font-size="1.1" fill="#00a0a0">
<text x="27.5" y="86.2">PWR_FLAG</text>
<text x="148.9" y="155.8">+5V</text>
<text x="140" y="160.3">+9V</text>
<text x="213.7" y="171">+5V</text>
<text x="32.6" y="175.1">PWR_FLAG</text>
</g>
<text font-size="1.1" fill="#a000a0" x="67.8" y="133.9">TQFP32</text>
</svg>
